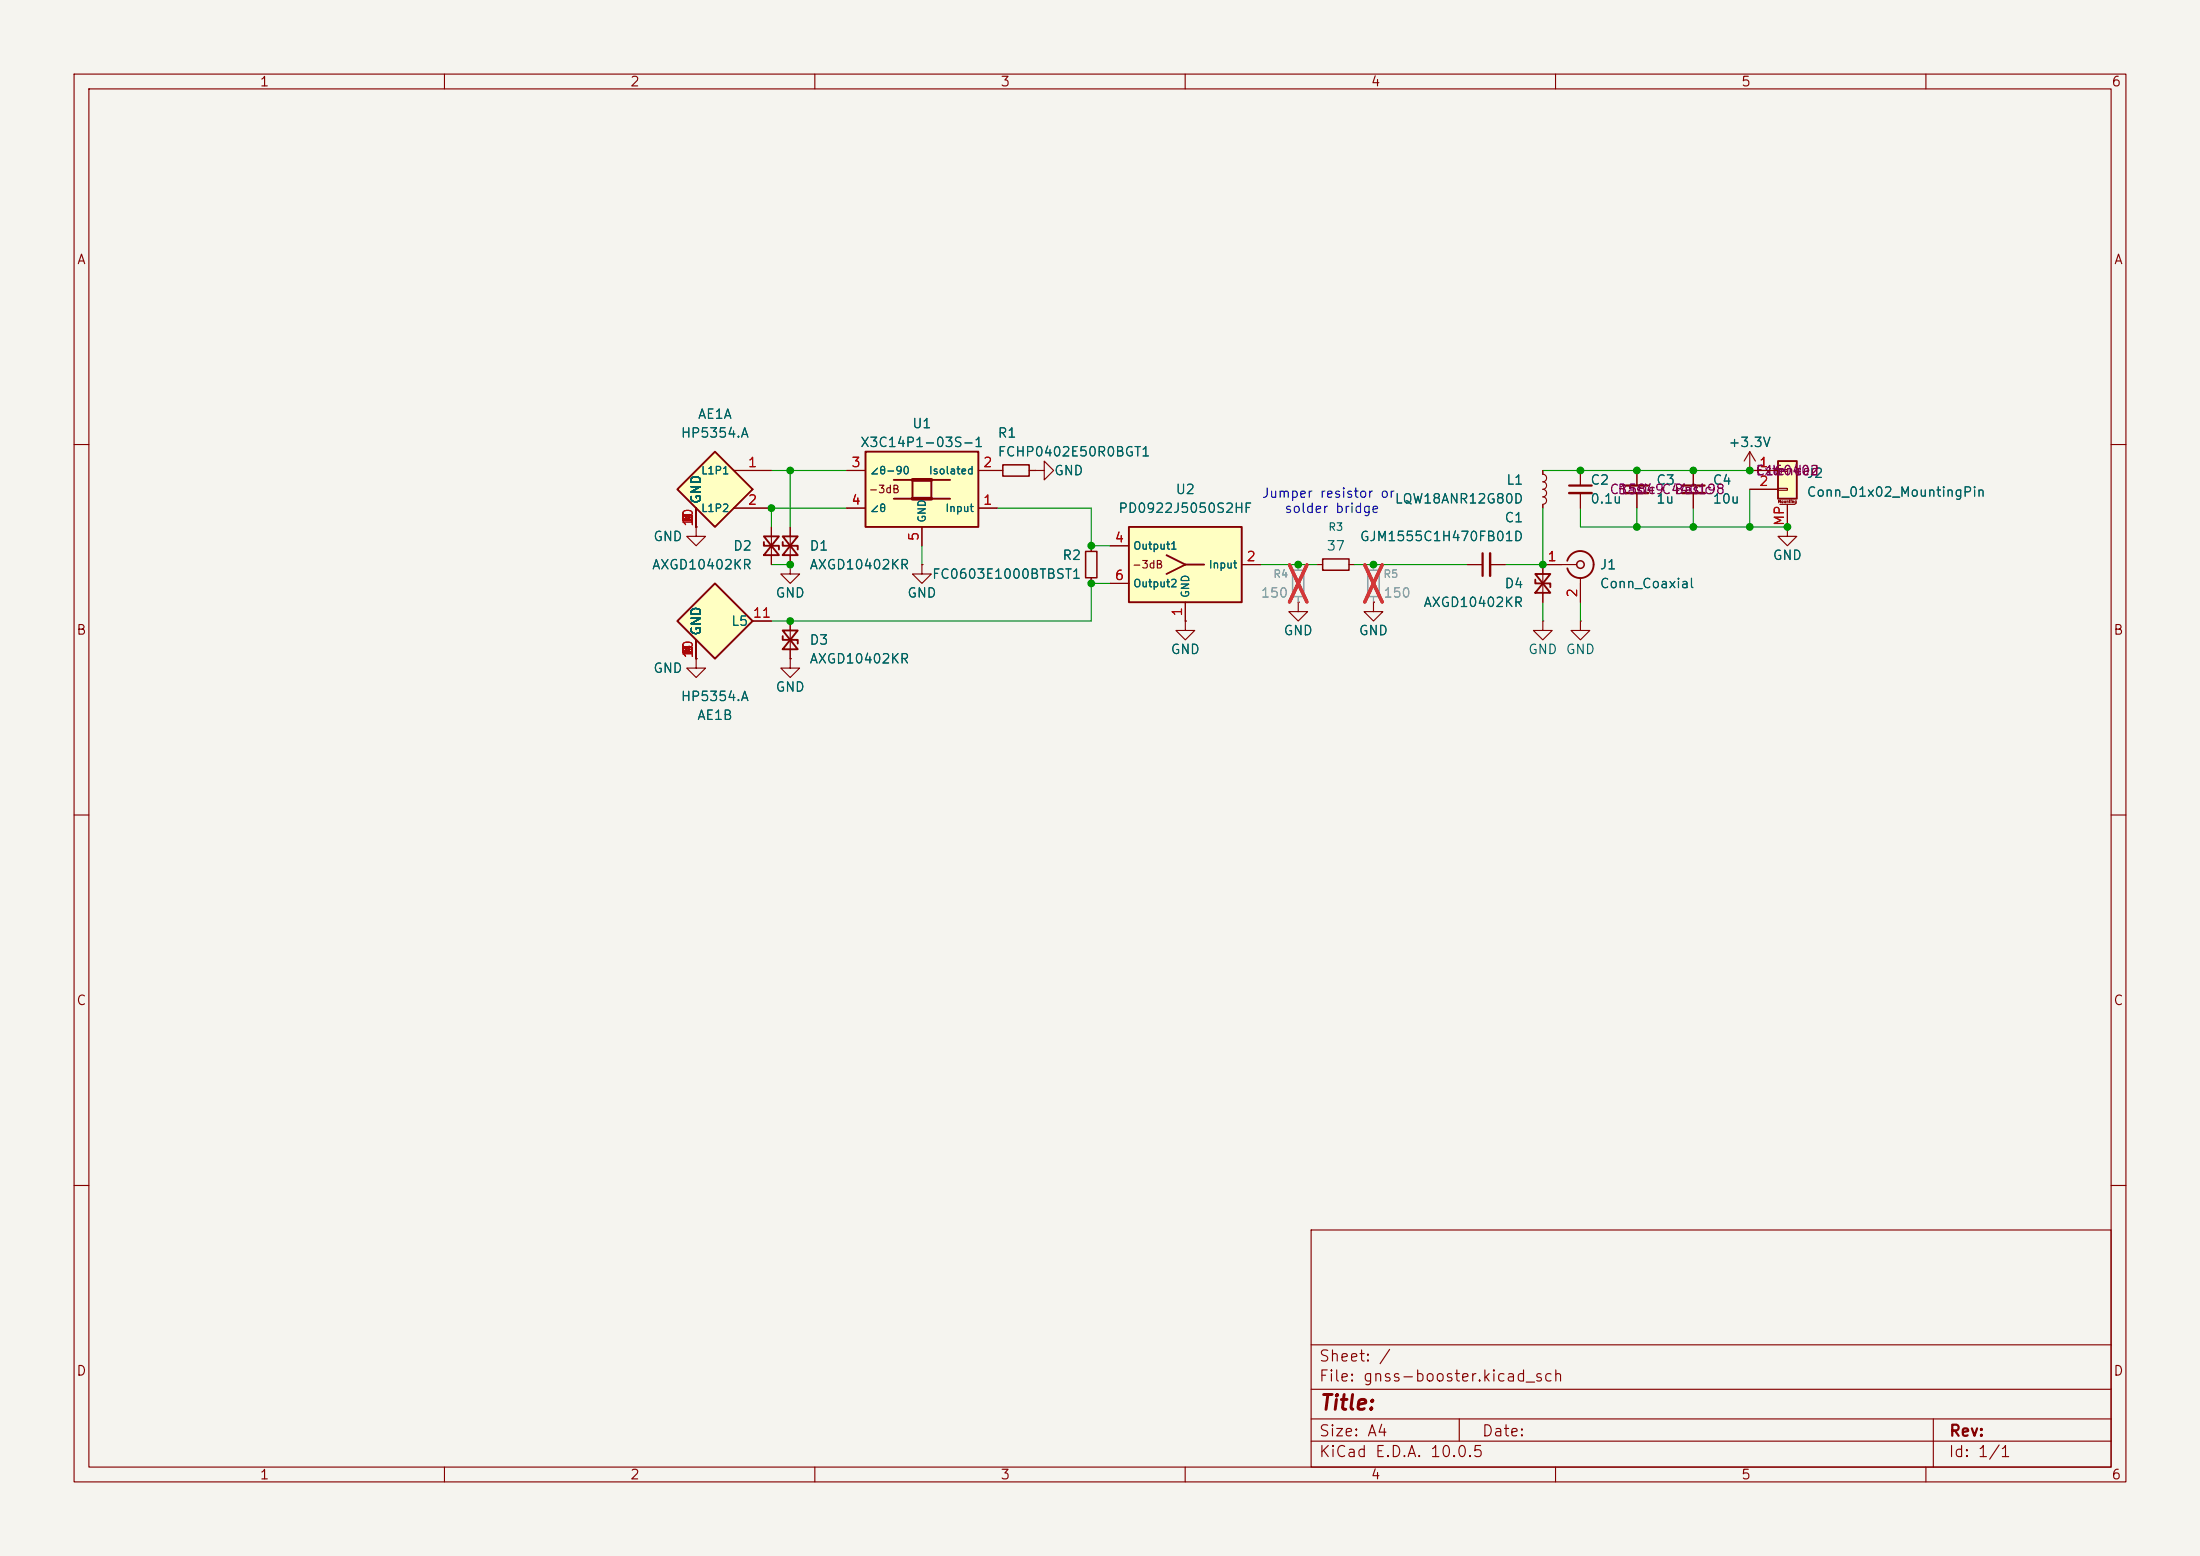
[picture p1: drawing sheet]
<svg xmlns="http://www.w3.org/2000/svg" width="297mm" height="210mm" viewBox="0 0 297 210" stroke-linecap="round" stroke-linejoin="round" font-family="sans-serif">
<path d="M0 0h297v210h-297z" fill="#f5f4ef" stroke="#f5f4ef" stroke-width=".14"/>
<g fill="none" stroke="#840000" stroke-width=".15">
<path d="M10 10h277v190h-277zM12 12h273v186h-273zM60 10v2M110 10v2M160 10v2M210 10v2M260 10v2M10 60h2M208.3 76.2v5.1M221 63.5v2M221 66.5v2.1M228.6 63.5v2"/>
<path d="M228.6 66.5v2.1M236.2 63.5h.1M236.2 61l-.7 1.2M236.2 61l.8 1.2M236.2 61v2.5M241.3 71.1v1.3h1.3l-1.3 1.3-1.3-1.3h1.3M241.3 71.1h.1M285 60h2M10 110h2M285 110h2M10 160h2M177 166h108v32h-108z"/>
<path d="M285 160h2M60 198v2M110 198v2M160 198v2M177 194.5h108M177 191.5h108M177 187.5h108M177 181.5h108M197 191.5v3M210 198v2M260 198v2M261 191.5v6.5"/>
</g>
<path d="M219.5 65.5h3M227.1 65.5h3" fill="none" stroke="#840000" stroke-width=".3"/>
<path d="M219.5 66.5h3M227.1 66.5h3" fill="none" stroke="#840000" stroke-width=".33"/>
<path d="M207.3 77.5h2l-2 2.5h2zM207.3 78.2v.5h2v.5" fill="none" stroke="#840000" stroke-width=".25"/>
<path d="M240 62.2h2.6v5.1h-2.6z" fill="#ffffc2"/>
<path d="M211.6 75.7a1.82 1.82 0 0 1 2-1.3 1.82 1.82 0 0 1 1.5 1.8M215.1 76.2a1.81 1.81 0 0 1-1.5 1.8 1.81 1.81 0 0 1-2-1.3M240 62.2h2.6v5.1h-2.6z" fill="none" stroke="#840000" stroke-width=".25"/>
<g fill="none" stroke="#840000" stroke-width=".15">
<path d="M124.5 76.2v1.3h1.2l-1.2 1.2-1.3-1.2h1.3M124.5 76.2h.1M198.1 76.2h2.1M201.2 76.2h2M208.3 63.5v.5a.51 .51 0 0 1 .5 .5 .51 .51 0 0 1-.5 .5 .5 .5 0 0 1 .5 .5 .5 .5 0 0 1-.5 .5 .51 .51 0 0 1 .5 .5 .51 .51 0 0 1-.5 .6 .5 .5 0 0 1 .5 .5 .5 .5 0 0 1-.5 .5v.5M208.3 76.2h4.6M213.4 63.5v2M213.4 66.5v2.1M213.4 78v3.3M236.2 63.5h3.8M236.2 66h3.8M240 63.4h1.3v.2h-1.3z"/>
<path d="M240 65.9h1.3v.3h-1.3zM240.3 68.1h2M241.3 68.1v3M208.3 83.8v1.3h-1.3l1.3 1.3 1.2-1.3h-1.2M208.3 83.8h.1M213.4 83.8v1.3h-1.3l1.3 1.3 1.2-1.3h-1.2M213.4 83.8h.1"/>
</g>
<path d="M200.2 74.7v3M211.8 65.5h3.1" fill="none" stroke="#840000" stroke-width=".3"/>
<path d="M201.2 74.7v3M211.8 66.5h3.1" fill="none" stroke="#840000" stroke-width=".33"/>
<circle cx="213.4" cy="76.2" r=".51" fill="none" stroke="#840000" stroke-width=".2"/>
<path d="M184.7 77h1.5v3.5h-1.5z" fill="none" stroke="#9c9b98" stroke-width=".2"/>
<path d="M185.4 76.2v.8M185.4 80.5v.8" fill="none" stroke="#9c9b98" stroke-width=".15"/>
<path d="M184.2 76.2l2.4 5M186.6 76.2l-2.4 5" fill="none" stroke="#e12e31" stroke-width=".46"/>
<path d="M91.4 66l5.1-5 5.1 5-5.1 5.1z" fill="#ffffc2"/>
<path d="M91.4 66l5.1-5 5.1 5-5.1 5.1z" fill="none" stroke="#840000" stroke-width=".25"/>
<path d="M94 68.6v2.5M99.1 63.5h5M99.1 68.6h5" fill="none" stroke="#840000" stroke-width=".15"/>
<path d="M152.4 71.1h15.2v10.2h-15.2z" fill="#ffffc2"/>
<path d="M152.4 71.1h15.2v10.2h-15.2zM157.5 74.9l2.5 1.3M160 76.2h2.6M160 76.2l-2.5 1.3" fill="none" stroke="#840000" stroke-width=".25"/>
<g fill="none" stroke="#840000" stroke-width=".15">
<path d="M149.9 73.7h2.5M149.9 78.7h2.5M167.6 76.2h2.6M94 88.9v1.3h1.2l-1.2 1.2-1.3-1.2h1.3M94 88.9h.1M106.7 88.9v1.3h1.2l-1.2 1.2-1.3-1.2h1.3M106.7 88.9h.1M160 83.8v1.3h-1.3l1.3 1.3 1.3-1.3h-1.3M160 83.8h.1M160 81.3v2.5M175.3 81.3v1.3h-1.3l1.3 1.2 1.2-1.2h-1.2M175.3 81.3h.1"/>
<path d="M185.4 81.3v1.3h-1.3l1.3 1.2 1.3-1.2h-1.3M185.4 81.3h.1"/>
</g>
<path d="M174.5 77h1.5v3.5h-1.5z" fill="none" stroke="#9c9b98" stroke-width=".2"/>
<path d="M175.3 76.2v.8M175.3 80.5v.8" fill="none" stroke="#9c9b98" stroke-width=".15"/>
<path d="M174.1 76.2l2.3 5M176.4 76.2l-2.3 5" fill="none" stroke="#e12e31" stroke-width=".46"/>
<path d="M91.4 83.8l5.1-5.1 5.1 5.1-5.1 5.1z" fill="#ffffc2"/>
<path d="M103.1 72.4h2.1l-2.1 2.5h2.1zM103.1 73.2v.5h2.1v.5M105.7 72.4h2l-2 2.5h2zM105.7 73.2v.5h2v.5M91.4 83.8l5.1-5.1 5.1 5.1-5.1 5.1zM105.7 85.1h2l-2 2.5h2zM105.7 85.9v.5h2v.5" fill="none" stroke="#840000" stroke-width=".25"/>
<g fill="none" stroke="#840000" stroke-width=".15">
<path d="M94 71.1v1.3h1.2l-1.2 1.3-1.3-1.3h1.3M94 71.1h.1M104.1 71.1v5.1M106.7 76.2v1.3h1.2l-1.2 1.2-1.3-1.2h1.3M106.7 76.2h.1M106.7 71.1v5.1M139.7 63.5h1.3v-1.3l1.2 1.3-1.2 1.3v-1.3M139.7 63.5h.1M177.8 76.2h.8M182.1 76.2h.8M94 86.4v2.5M101.6 83.8h2.5"/>
<path d="M106.7 83.8v5.1"/>
</g>
<path d="M178.6 75.4h3.5v1.6h-3.5z" fill="none" stroke="#840000" stroke-width=".2"/>
<path d="M116.8 61h15.3v10.1h-15.3z" fill="#ffffc2"/>
<path d="M116.8 61h15.3v10.1h-15.3zM120.6 64.8h2.6v2.5h-2.6M128.3 64.8h-2.6v2.5h2.6" fill="none" stroke="#840000" stroke-width=".25"/>
<path d="M123.2 64.8h2.5M123.2 67.3h2.5" fill="none" stroke="#840000" stroke-width=".51"/>
<g fill="none" stroke="#840000" stroke-width=".15">
<path d="M94 71.1h.1M94 68.6v2.5M99.1 68.6h5M99.1 63.5h5M104.1 71.1v1.3M104.1 74.9v1.3M106.7 76.2h.1M106.7 71.1v1.3M106.7 74.9v1.3M114.3 68.6h2.5M114.3 63.5h2.5M124.5 76.2h.1"/>
<path d="M124.5 71.1v2.6M132.1 68.6h2.5M132.1 63.5h3.3M138.9 63.5h.8M139.7 63.5h.1M147.3 73.7v.7M147.3 78v.7M149.9 73.7h2.5M149.9 78.7h2.5M167.6 76.2h2.6M198.1 76.2h2.1M201.2 76.2h2"/>
<path d="M208.3 63.5v.5M208.3 68.1v.5M210.8 76.2h-2.5v1.3M213.4 63.5v2M213.4 66.5v2.1M213.4 78.7v2.6M221 63.5v2M221 66.5v2.1M228.6 63.5v2M228.6 66.5v2.1M236.2 63.5h.1M236.2 63.5h3.8"/>
<path d="M236.2 66h3.8M241.3 71.1h.1M241.3 68.1v3M94 88.9h.1M94 86.4v2.5M101.6 83.8h2.5M106.7 88.9h.1M106.7 83.8v1.3M106.7 87.6v1.3M160 83.8h.1M160 81.3v2.5M175.3 81.3h.1"/>
<path d="M185.4 81.3h.1M208.3 80v1.3"/>
</g>
<path d="M135.4 62.7h3.5v1.6h-3.5zM146.6 74.4h1.5v3.6h-1.5z" fill="none" stroke="#840000" stroke-width=".2"/>
<g fill="none" stroke="#009600" stroke-width=".15">
<path d="M104.1 63.5h10.2M104.1 76.2h2.6M106.7 63.5v7.6M114.3 68.6h-10.2v2.5M124.5 73.7v2.5M134.6 68.6h12.7v5.1h2.6M149.9 78.7h-2.6v5.1h-43.2M170.2 76.2h7.6M182.9 76.2h15.2M208.3 63.5h27.9M208.3 68.6v7.6h-5.1M213.4 68.6v2.5h27.9"/>
<path d="M221 68.6v2.5M228.6 68.6v2.5M236.2 66v5.1M208.3 81.3v2.5M213.4 81.3v2.5"/>
</g>
<path d="M175.3 76.2v.8M185.4 76.2v.8M175.3 80.5v.8M185.4 80.5v.8" fill="none" stroke="#9c9b98" stroke-width=".15"/>
<path d="M174.1 76.2l2.3 5M176.4 76.2l-2.3 5M184.2 76.2l2.4 5M186.6 76.2l-2.4 5" fill="none" stroke="#e12e31" stroke-width=".46"/>
<g fill="#009600" stroke="#009600" stroke-width=".14">
<circle cx="228.6" cy="71.1" r=".46"/>
<circle cx="228.6" cy="63.5" r=".46"/>
<circle cx="241.3" cy="71.1" r=".46"/>
<circle cx="236.2" cy="71.1" r=".46"/>
<circle cx="221" cy="71.1" r=".46"/>
<circle cx="236.2" cy="63.5" r=".46"/>
<circle cx="213.4" cy="63.5" r=".46"/>
<circle cx="208.3" cy="76.2" r=".46"/>
<circle cx="185.4" cy="76.2" r=".46"/>
<circle cx="221" cy="63.5" r=".46"/>
<circle cx="106.7" cy="63.5" r=".46"/>
<circle cx="104.1" cy="68.6" r=".46"/>
<circle cx="147.3" cy="73.7" r=".46"/>
<circle cx="147.3" cy="78.7" r=".46"/>
<circle cx="175.3" cy="76.2" r=".46"/>
<circle cx="106.7" cy="83.8" r=".46"/>
<circle cx="106.7" cy="76.2" r=".46"/>
</g>
<text font-size="2" fill="#840000" x="178" y="190.8">Title:</text>
<g font-size="1.5" fill="#840000">
<text x="178" y="184.1">Sheet: /</text>
<text x="178" y="186.8">File: gnss-booster.kicad_sch</text>
<text x="178" y="197">KiCad E.D.A. 10.0.5</text>
<text x="178" y="194.2">Size: A4</text>
<text x="200" y="194.2">Date:</text>
<text x="263" y="197">Id: 1/1</text>
<text x="263" y="194.2">Rev:</text>
</g>
<g font-size="1.3" fill="#840000">
<text x="35" y="12">1</text>
<text x="85" y="12">2</text>
<text x="135" y="12">3</text>
<text x="185" y="12">4</text>
<text x="235" y="12">5</text>
<text x="285" y="12">6</text>
<text x="10.3" y="36">A</text>
<text x="285.3" y="36">A</text>
<text x="10.2" y="86">B</text>
<text x="285.2" y="86">B</text>
<text x="10.2" y="136">C</text>
<text x="285.2" y="136">C</text>
<text x="10.2" y="186">D</text>
<text x="285.2" y="186">D</text>
<text x="35" y="200">1</text>
<text x="85" y="200">2</text>
<text x="135" y="200">3</text>
<text x="185" y="200">4</text>
<text x="235" y="200">5</text>
<text x="285" y="200">6</text>
</g>
<g font-size="1.3" fill="#006464">
<text x="91.8" y="59.4">HP5354.A</text>
<text x="94.1" y="56.8">AE1A</text>
<text x="123.1" y="58.1">U1</text>
<text x="134.6" y="59.4">R1</text>
<text x="116" y="60.7">X3C14P1-03S-1</text>
<text x="134.6" y="61.9">FCHP0402E50R0BGT1</text>
<text x="142.2" y="64.5">GND</text>
<text x="203.3" y="65.7">L1</text>
<text x="214.6" y="65.7">C2</text>
<text x="223.5" y="65.7">C3</text>
<text x="231.1" y="65.7">C4</text>
<text x="233.3" y="60.7">+3.3V</text>
<text x="243.8" y="64.8">J2</text>
<text x="94.9" y="68.1" transform="rotate(-90 94.9 68.1)">GND</text>
<text x="150.9" y="69.5">PD0922J5050S2HF</text>
<text x="158.6" y="67">U2</text>
<text x="188.2" y="68.3">LQW18ANR12G80D</text>
<text x="203" y="70.8">C1</text>
<text x="214.6" y="68.3">0.1u</text>
<text x="223.5" y="68.3">1u</text>
<text x="231.1" y="68.3">10u</text>
<text x="243.8" y="67.4">Conn_01x02_MountingPin</text>
<text x="87.9" y="77.2">AXGD10402KR</text>
<text x="88.1" y="73.4">GND</text>
<text x="98.9" y="74.6">D2</text>
<text x="109.2" y="74.6">D1</text>
<text x="109.2" y="77.2">AXGD10402KR</text>
<text x="143.3" y="75.9">R2</text>
<text x="179" y="74.6">37</text>
<text x="183.5" y="73.4">GJM1555C1H470FB01D</text>
<text x="215.9" y="77.2">J1</text>
<text x="239.2" y="75.9">GND</text>
<text x="104.6" y="81">GND</text>
<text x="122.4" y="81">GND</text>
<text x="125.7" y="78.4">FC0603E1000BTBST1</text>
<text x="192.1" y="82.2">AXGD10402KR</text>
<text x="203" y="79.7">D4</text>
<text x="215.9" y="79.7">Conn_Coaxial</text>
<text x="94.9" y="85.9" transform="rotate(-90 94.9 85.9)">GND</text>
<text x="98.6" y="84.8">L5</text>
<text x="109.2" y="87.3">D3</text>
<text x="109.2" y="89.9">AXGD10402KR</text>
<text x="158" y="88.6">GND</text>
<text x="173.2" y="86.1">GND</text>
<text x="183.4" y="86.1">GND</text>
<text x="206.2" y="88.6">GND</text>
<text x="211.3" y="88.6">GND</text>
<text x="88.1" y="91.1">GND</text>
<text x="91.8" y="94.9">HP5354.A</text>
<text x="104.6" y="93.7">GND</text>
<text x="94" y="97.5">AE1B</text>
</g>
<g font-size="1.3" fill="#a90000">
<text x="100.9" y="63.4">1</text>
<text x="114.8" y="63.4">3</text>
<text x="132.6" y="63.4">2</text>
<text x="237.4" y="63.4">1</text>
<text x="237.4" y="65.9">2</text>
<text x="93.8" y="71.2" transform="rotate(-90 93.8 71.2)">10</text>
<text x="93.8" y="70.6" transform="rotate(-90 93.8 70.6)">3</text>
<text x="93.8" y="70.6" transform="rotate(-90 93.8 70.6)">4</text>
<text x="93.8" y="70.6" transform="rotate(-90 93.8 70.6)">5</text>
<text x="93.8" y="70.6" transform="rotate(-90 93.8 70.6)">6</text>
<text x="93.8" y="70.6" transform="rotate(-90 93.8 70.6)">7</text>
<text x="93.8" y="70.6" transform="rotate(-90 93.8 70.6)">8</text>
<text x="93.8" y="70.6" transform="rotate(-90 93.8 70.6)">9</text>
<text x="100.9" y="68.4">2</text>
<text x="114.8" y="68.4">4</text>
<text x="132.6" y="68.4">1</text>
<text x="241.2" y="71.1" transform="rotate(-90 241.2 71.1)">MP</text>
<text x="124.3" y="73.1" transform="rotate(-90 124.3 73.1)">5</text>
<text x="150.4" y="73.5">4</text>
<text x="168.2" y="76.1">2</text>
<text x="208.8" y="76.1">1</text>
<text x="101.5" y="83.7">11</text>
<text x="150.4" y="78.6">6</text>
<text x="159.9" y="83.3" transform="rotate(-90 159.9 83.3)">1</text>
<text x="213.2" y="80.7" transform="rotate(-90 213.2 80.7)">2</text>
<text x="93.8" y="89" transform="rotate(-90 93.8 89)">10</text>
<text x="93.8" y="88.4" transform="rotate(-90 93.8 88.4)">3</text>
<text x="93.8" y="88.4" transform="rotate(-90 93.8 88.4)">4</text>
<text x="93.8" y="88.4" transform="rotate(-90 93.8 88.4)">5</text>
<text x="93.8" y="88.4" transform="rotate(-90 93.8 88.4)">6</text>
<text x="93.8" y="88.4" transform="rotate(-90 93.8 88.4)">7</text>
<text x="93.8" y="88.4" transform="rotate(-90 93.8 88.4)">8</text>
<text x="93.8" y="88.4" transform="rotate(-90 93.8 88.4)">9</text>
</g>
<g font-size="1.3" fill="#840084">
<text x="236.9" y="64.5">C160402</text>
<text x="236.9" y="64.5">Extended</text>
<text x="217.2" y="67">C15849C440198</text>
<text x="218.3" y="67">Basic</text>
<text x="225.9" y="67">Basic</text>
</g>
<g font-size="1.3" fill="#0000c2">
<text x="170.3" y="67.5">Jumper resistor or</text>
<text x="173.3" y="69.6">solder bridge</text>
</g>
<g font-size="1.3" fill="#939391">
<text x="170.1" y="81">150</text>
<text x="186.7" y="81">150</text>
</g>
<g font-size="1" fill="#006464">
<text x="94.6" y="64.3">L1P1</text>
<text x="117.3" y="64.3">∠θ-90</text>
<text x="125.3" y="64.3">Isolated</text>
<text x="94.6" y="69.3">L1P2</text>
<text x="117.3" y="69.3">∠θ</text>
<text x="125.2" y="70.6" transform="rotate(-90 125.2 70.6)">GND</text>
<text x="127.5" y="69.3">Input</text>
<text x="179.2" y="71.9">R3</text>
<text x="152.9" y="74.4">Output1</text>
<text x="163.1" y="77">Input</text>
<text x="152.9" y="79.5">Output2</text>
<text x="160.8" y="80.8" transform="rotate(-90 160.8 80.8)">GND</text>
</g>
<g font-size="1" fill="#840000">
<text x="117.2" y="66.8">-3dB</text>
<text x="152.8" y="77">-3dB</text>
</g>
<g font-size="1" fill="#939391">
<text x="171.8" y="78.2">R4</text>
<text x="186.7" y="78.2">R5</text>
</g>
<text font-size=".4" fill="#840000" x="240" y="68">Mounting</text>
</svg>
